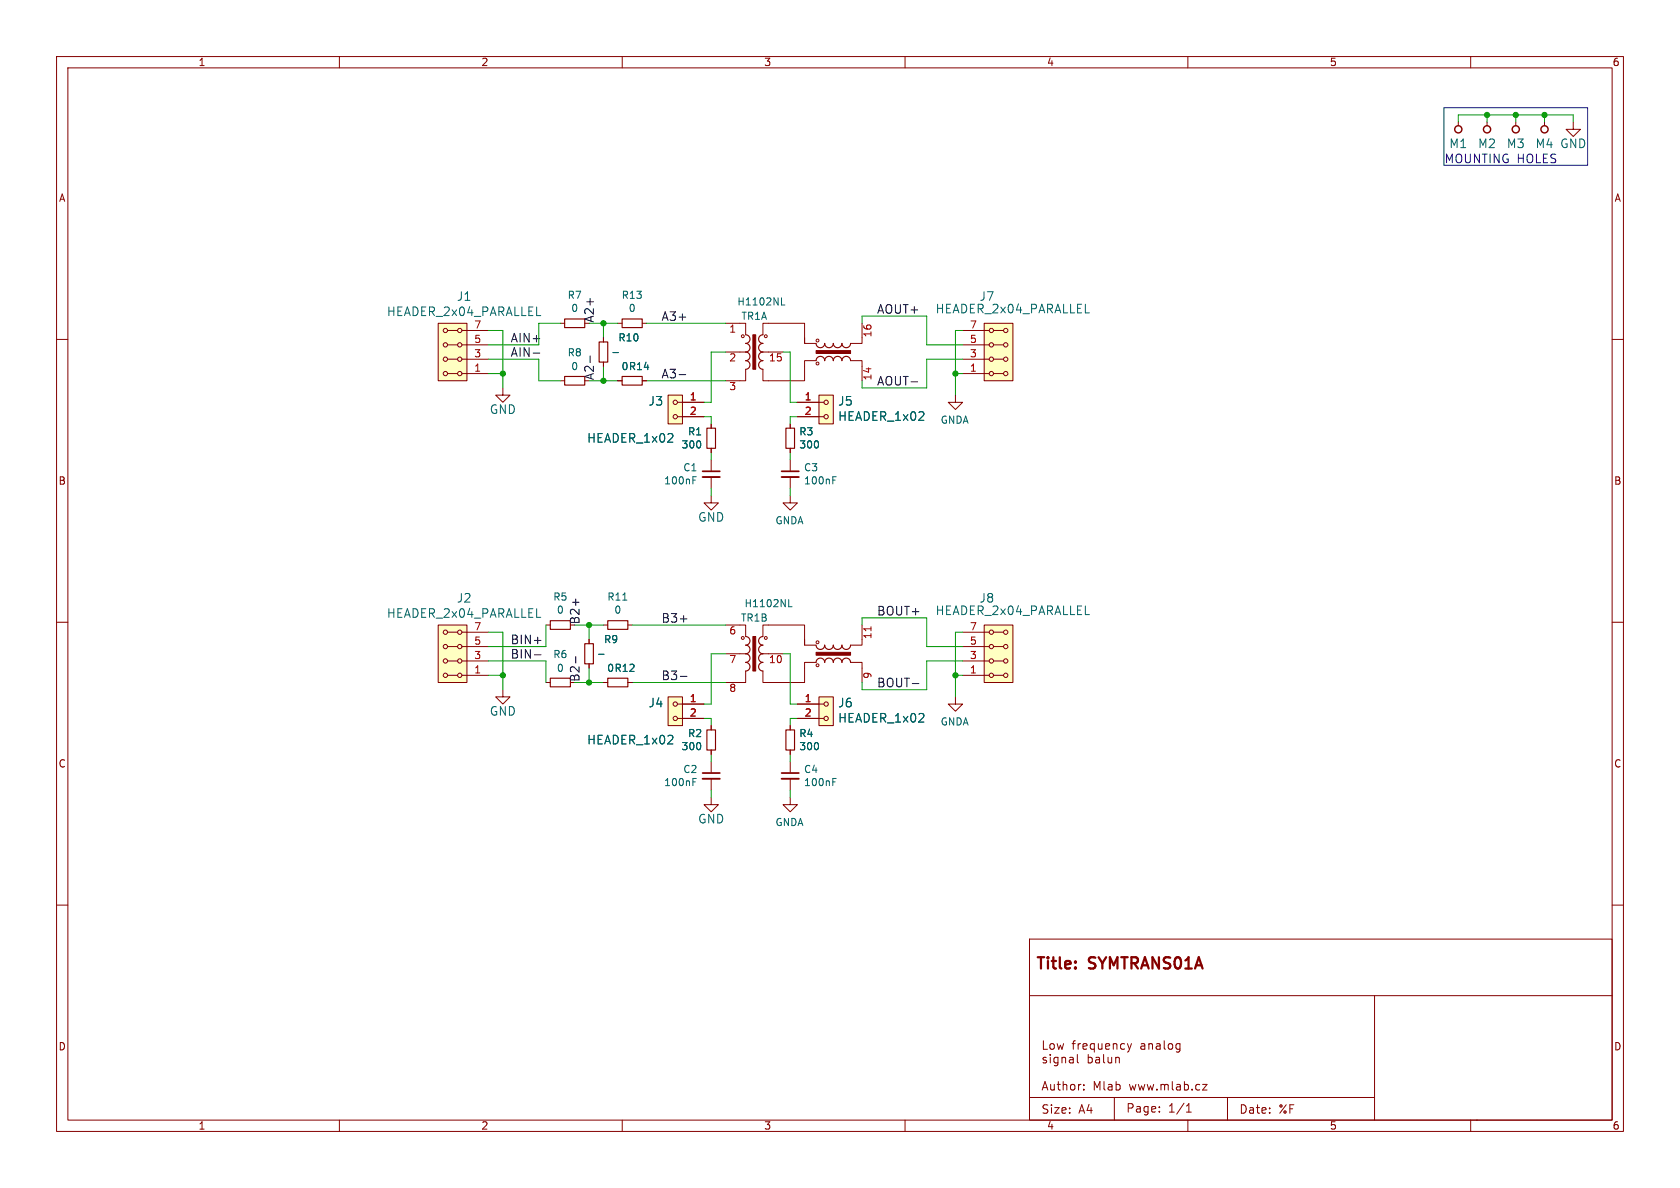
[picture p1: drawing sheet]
<svg xmlns="http://www.w3.org/2000/svg" width="297mm" height="210mm" viewBox="0 0 297 210" stroke-linecap="round" stroke-linejoin="round" font-family="sans-serif">
<g fill="none" stroke="#840000" stroke-width=".18">
<path d="M10 10h277v190h-277zM12 12h273v186h-273zM60 10v2M110 10v2M160 10v2M210 10v2M260 10v2M257.8 21.6v.6M262.9 21.6v.6M268 21.6v.6M273 21.6v.6M278.1 21.6v1.3h1.3l-1.3 1.2-1.2-1.2h1.2"/>
<path d="M10 60h2M77.5 57.2h5v10.1h-5zM79.1 58.4h1.8M81.7 58.4h4.7M99.1 57.2h.7M106.7 59.7v.8M109.2 57.2h.8M113.5 57.2h.8M128.3 57.2h3.5v2M134.9 59.2v-2h7.3v3.5M142.2 59.7v1h2.1M152.4 57.2v3.5h-2"/>
<path d="M170.2 58.4h4.7M174 57.2h5.1v10.1h-5.1zM175.6 58.4h1.8M285 60h2M79.1 61h1.8M79.1 63.5h1.8M79.1 66h1.8M81.7 61h4.7M81.7 63.5h4.7M81.7 66h4.7M88.9 68.6v1.3h-1.3l1.3 1.2 1.3-1.2h-1.3M99.1 67.3h.7"/>
<path d="M106.7 64v.8M109.2 67.3h.8M113.5 67.3h.8M118.1 69.9h2.5v5h-2.5zM119.8 73.7h4.7M119.8 71.1h4.7M125.7 74.9v.8M125.7 79.2v.8M128.3 62.2h2.5M131.8 65.3v2h-3.5M135.9 62.2h2.5M139.7 74.9v.8"/>
<path d="M139.7 79.2v.8M141 73.7h4.7M141 71.1h4.7M144.3 63.8h-2.1v3.5h-7.3v-2M144.8 69.9h2.5v5h-2.5zM150.4 63.8h2v3.5M168.9 69.9v1.2h-1.3l1.3 1.3 1.3-1.3h-1.3M170.2 61h4.7M170.2 63.5h4.7M170.2 66h4.7M175.6 61h1.8M175.6 63.5h1.8"/>
<path d="M175.6 66h1.8M125.7 87.6v1.3h-1.2l1.2 1.3 1.3-1.3h-1.3M125.7 81.3v1.9M125.7 84.3v2.1M139.7 87.6v1.3h-1.3l1.3 1.3 1.3-1.3h-1.3M139.7 81.3v1.9M139.7 84.3v2.1M10 110h2M77.5 110.5h5v10.2h-5zM79.1 111.8h1.8M79.1 114.3h1.8M79.1 116.8h1.8"/>
<path d="M79.1 119.4h1.8M81.7 111.8h4.7M81.7 114.3h4.7M81.7 116.8h4.7M81.7 119.4h4.7M96.5 110.5h.8M104.1 113v.8M104.1 117.3v.8M106.7 110.5h.7M111 110.5h.8M128.3 110.5h3.5v2M128.3 115.6h2.5"/>
<path d="M131.8 118.6v2.1h-3.5M134.9 112.5v-2h7.3v3.5M135.9 115.6h2.5M142.2 113v1h2.1M144.3 117.1h-2.1v3.6h-7.3v-2.1M150.4 117.1h2v3.6M152.4 110.5v3.5h-2M170.2 111.8h4.7M170.2 114.3h4.7M170.2 116.8h4.7M170.2 119.4h4.7M174 110.5h5.1v10.2h-5.1z"/>
<path d="M175.6 111.8h1.8M175.6 114.3h1.8M175.6 116.8h1.8M175.6 119.4h1.8M285 110h2M88.9 121.9v1.3h-1.3l1.3 1.3 1.3-1.3h-1.3M96.5 120.7h.8M106.7 120.7h.7M111 120.7h.8M118.1 123.2h2.5v5.1h-2.5zM119.8 127h4.7M119.8 124.5h4.7"/>
<path d="M125.7 128.3v.7M125.7 132.6v.8M125.7 134.6v1.9M125.7 137.7v2M139.7 128.3v.7M139.7 132.6v.8M139.7 134.6v1.9M139.7 137.7v2M141 127h4.7M141 124.5h4.7M144.8 123.2h2.5v5.1h-2.5zM168.9 123.2v1.3h-1.3l1.3 1.2 1.3-1.2h-1.3"/>
<path d="M10 160h2M125.7 141v1.2h-1.2l1.2 1.3 1.3-1.3h-1.3M139.7 141v1.2h-1.3l1.3 1.3 1.3-1.3h-1.3M285 160h2M182 166h103v32h-103zM182 176h103M243 176v22M60 198v2M110 198v2M160 198v2M182 194h61M184.5 184v1.5"/>
<path d="M185 187.7l-.2 .2-.4-.1M185.6 184.8l.3-.3 .3 .1 .2 .2M185.7 186.9v1M186.3 187.6l.3 .3 .4-.1M186.9 184.5l.3 1M187 186.9v1.2l-.3 .3-.3-.1M187.7 186.9v1M188 184.5l-.3 1M188.4 187.1v.8M189.5 184.5h.6M190.1 184l-.4 .2v1.3M190.6 184.5v1"/>
<path d="M191 184.5l-.3 .1-.1 .2M191.6 192.6v.1M191.6 191.8v.1M192.2 184.8l-.2-.3-.5 .1v.7M193.5 184.6l-.5-.1-.3 .3M193.5 184.5v1.5M194.2 184.5v.8M194.8 184.5v1M196.2 184.8l-.2-.3-.5 .1v.7M196.8 184.6l.2-.1 .4 .1 .1 .9M196.8 184.5v1M197 194v4"/>
<path d="M198.8 184.6l-.4-.1-.3 .3M199.3 184.5l.4 1M199.7 185.5l-.2 .3-.2 .2M200 184.5l-.3 1M201.7 184.6h.6l.1 .9M202.4 184.8l-.5 .1a.29 .29 0 0 0-.2 .3 .29 .29 0 0 0 .2 .3l.5-.1M203.1 184.6l.2-.1 .4 .1v.9M203.1 184.5v1M204.5 184.6h.5l.1 .9M205 196.5v.1M205 195.7v.1M205.1 184.8l-.5 .1a.29 .29 0 0 0-.2 .3 .29 .29 0 0 0 .2 .3l.5-.1"/>
<path d="M205.8 184v1.3l.2 .2M206.6 184.6l.2-.1 .4 .1 .1 .6-.1 .2-.4 .1-.2-.2zM208.6 184.6l-.4-.1-.3 .3v.4l.1 .2h.6M208.6 184.5v1.2l-.3 .3-.3-.1M209.7 196.6h.9M209.7 195.5l.5-.4v1.5M210 198v2M212.6 191.7h.8l-.8 1h.8M217 194v4M260 198v2M261 198h.1"/>
<circle cx="78.7" cy="58.4" r=".38"/>
<circle cx="81.3" cy="58.4" r=".38"/>
<circle cx="131.3" cy="59.4" r=".25"/>
<circle cx="135.4" cy="59.4" r=".25"/>
<circle cx="175.3" cy="58.4" r=".38"/>
<circle cx="177.8" cy="58.4" r=".38"/>
<circle cx="78.7" cy="63.5" r=".38"/>
<circle cx="78.7" cy="66" r=".38"/>
<circle cx="78.7" cy="61" r=".38"/>
<circle cx="81.3" cy="63.5" r=".38"/>
<circle cx="81.3" cy="66" r=".38"/>
<circle cx="81.3" cy="61" r=".38"/>
<circle cx="119.4" cy="71.1" r=".38"/>
<circle cx="119.4" cy="73.7" r=".38"/>
<circle cx="144.5" cy="60.2" r=".25"/>
<circle cx="144.5" cy="64.3" r=".25"/>
<circle cx="146.1" cy="73.7" r=".38"/>
<circle cx="146.1" cy="71.1" r=".38"/>
<circle cx="175.3" cy="66" r=".38"/>
<circle cx="175.3" cy="61" r=".38"/>
<circle cx="175.3" cy="63.5" r=".38"/>
<circle cx="177.8" cy="63.5" r=".38"/>
<circle cx="177.8" cy="66" r=".38"/>
<circle cx="177.8" cy="61" r=".38"/>
<circle cx="78.7" cy="116.8" r=".38"/>
<circle cx="78.7" cy="111.8" r=".38"/>
<circle cx="78.7" cy="114.3" r=".38"/>
<circle cx="78.7" cy="119.4" r=".38"/>
<circle cx="81.3" cy="119.4" r=".38"/>
<circle cx="81.3" cy="116.8" r=".38"/>
<circle cx="81.3" cy="114.3" r=".38"/>
<circle cx="81.3" cy="111.8" r=".38"/>
<circle cx="131.3" cy="112.8" r=".25"/>
<circle cx="135.4" cy="112.8" r=".25"/>
<circle cx="144.5" cy="117.6" r=".25"/>
<circle cx="144.5" cy="113.5" r=".25"/>
<circle cx="175.3" cy="119.4" r=".38"/>
<circle cx="175.3" cy="116.8" r=".38"/>
<circle cx="175.3" cy="111.8" r=".38"/>
<circle cx="175.3" cy="114.3" r=".38"/>
<circle cx="177.8" cy="119.4" r=".38"/>
<circle cx="177.8" cy="116.8" r=".38"/>
<circle cx="177.8" cy="111.8" r=".38"/>
<circle cx="177.8" cy="114.3" r=".38"/>
<circle cx="119.4" cy="127" r=".38"/>
<circle cx="119.4" cy="124.5" r=".38"/>
<circle cx="146.1" cy="124.5" r=".38"/>
<circle cx="146.1" cy="127" r=".38"/>
</g>
<g fill="none" stroke="#840000" stroke-width=".2">
<path d="M99.8 56.4h3.6v1.5h-3.6zM110 56.4h3.5v1.5h-3.5zM131.8 59.2a.76 .76 0 0 1 .8 .7 .76 .76 0 0 1-.8 .8 .76 .76 0 0 1 .8 .8 .76 .76 0 0 1-.8 .7 .76 .76 0 0 1 .8 .8 .76 .76 0 0 1-.8 .8 .76 .76 0 0 1 .8 .7 .76 .76 0 0 1-.8 .8M134.9 59.2a.76 .76 0 0 0-.8 .7 .76 .76 0 0 0 .8 .8 .76 .76 0 0 0-.8 .8 .76 .76 0 0 0 .8 .7 .76 .76 0 0 0-.8 .8 .76 .76 0 0 0 .8 .8 .76 .76 0 0 0-.8 .7 .76 .76 0 0 0 .8 .8M99.8 66.5h3.6v1.6h-3.6zM105.9 60.5h1.5v3.5h-1.5zM110 66.5h3.5v1.6h-3.5zM125 75.7h1.5v3.5h-1.5zM138.9 75.7h1.6v3.5h-1.6zM144.3 60.7a.76 .76 0 0 0 .7 .8 .76 .76 0 0 0 .8-.8 .76 .76 0 0 0 .8 .8 .76 .76 0 0 0 .7-.8 .76 .76 0 0 0 .8 .8 .76 .76 0 0 0 .7-.8 .76 .76 0 0 0 .8 .8 .76 .76 0 0 0 .8-.8M144.3 63.8a.76 .76 0 0 1 .7-.8 .76 .76 0 0 1 .8 .8 .76 .76 0 0 1 .8-.8 .76 .76 0 0 1 .7 .8 .76 .76 0 0 1 .8-.8 .76 .76 0 0 1 .7 .8 .76 .76 0 0 1 .8-.8 .76 .76 0 0 1 .8 .8M97.3 119.9h3.5v1.5h-3.5z"/>
<path d="M97.3 109.7h3.5v1.6h-3.5zM103.4 113.8h1.5v3.5h-1.5zM107.4 119.9h3.6v1.5h-3.6zM107.4 109.7h3.6v1.6h-3.6zM131.8 112.5a.76 .76 0 0 1 .8 .8 .76 .76 0 0 1-.8 .7 .76 .76 0 0 1 .8 .8 .76 .76 0 0 1-.8 .8 .76 .76 0 0 1 .8 .7 .76 .76 0 0 1-.8 .8 .76 .76 0 0 1 .8 .8 .76 .76 0 0 1-.8 .7M134.9 112.5a.76 .76 0 0 0-.8 .8 .76 .76 0 0 0 .8 .7 .76 .76 0 0 0-.8 .8 .76 .76 0 0 0 .8 .8 .76 .76 0 0 0-.8 .7 .76 .76 0 0 0 .8 .8 .76 .76 0 0 0-.8 .8 .76 .76 0 0 0 .8 .7M144.3 114a.76 .76 0 0 0 .7 .8 .76 .76 0 0 0 .8-.8 .76 .76 0 0 0 .8 .8 .76 .76 0 0 0 .7-.8 .76 .76 0 0 0 .8 .8 .76 .76 0 0 0 .7-.8 .76 .76 0 0 0 .8 .8 .76 .76 0 0 0 .8-.8M144.3 117.1a.76 .76 0 0 1 .7-.8 .76 .76 0 0 1 .8 .8 .76 .76 0 0 1 .8-.8 .76 .76 0 0 1 .7 .8 .76 .76 0 0 1 .8-.8 .76 .76 0 0 1 .7 .8 .76 .76 0 0 1 .8-.8 .76 .76 0 0 1 .8 .8M125 129h1.5v3.6h-1.5zM138.9 129h1.6v3.6h-1.6z"/>
</g>
<path d="M124.2 84.3h3.1M138.2 84.3h3M124.2 137.7h3.1M138.2 137.7h3" fill="none" stroke="#840000" stroke-width=".33"/>
<path d="M124.2 83.3h3.1M138.2 83.3h3M124.2 136.7h3.1M138.2 136.7h3" fill="none" stroke="#840000" stroke-width=".3"/>
<g fill="none" stroke="#006464" stroke-width=".18">
<path d="M94.9 55.8h.7M138.2 53.9h.6M191.9 55.3h.7M108.4 62.3h.9M122.5 84.9h.4M122.5 84.3h.6M147.2 84.9h.5M147.2 84.3h.6M94.9 109.1h.7M105.8 115.7h1M110.1 106.1h.7M139.4 107.3h.6"/>
<path d="M191.9 108.6h.7M122.5 138.2h.4M122.5 137.6h.6M147.2 138.2h.5M147.2 137.6h.6"/>
</g>
<g fill="#ffffc2" stroke="#ffffc2" stroke-width=".18">
<path d="M174 57.2h5.1v10.1h-5.1z"/>
<path d="M174 110.5h5.1v10.2h-5.1z"/>
<path d="M144.8 123.2h2.5v5.1h-2.5z"/>
<path d="M118.1 123.2h2.5v5.1h-2.5z"/>
<path d="M77.5 57.2h5v10.1h-5z"/>
<path d="M77.5 110.5h5v10.2h-5z"/>
<path d="M144.8 69.9h2.5v5h-2.5z"/>
<path d="M118.1 69.9h2.5v5h-2.5z"/>
</g>
<g fill="#840000" stroke="#840000" stroke-width=".18">
<path d="M133.1 112.5h.5v6.1h-.5z"/>
<path d="M130.8 115.6h1z"/>
<path d="M134.9 115.6h1z"/>
<path d="M144.3 115.3h6.1v.5h-6.1z"/>
<path d="M133.1 59.2h.5v6.1h-.5z"/>
<path d="M130.8 62.2h1z"/>
<path d="M134.9 62.2h1z"/>
<path d="M144.3 62h6.1v.5h-6.1z"/>
</g>
<path d="M154 110.8v.7" fill="none" stroke="#a90000" stroke-width=".18"/>
<g fill="none" stroke="#840000" stroke-width=".25">
<circle cx="257.8" cy="22.9" r=".63"/>
<circle cx="262.9" cy="22.9" r=".63"/>
<circle cx="268" cy="22.9" r=".63"/>
<circle cx="273" cy="22.9" r=".63"/>
</g>
<path d="M94.3 62.4h1.1M104.3 62.9v1.2M120.1 66.2h1.1M161.1 67.5h1.1M94.5 115.8h1.1M94.5 113.2h1.1M101.8 105.9v1.2M101.8 116.1v1.1M120.3 119.6h1.1M120.3 109.4h1.1M161.3 120.8h1.1" fill="none" stroke="#0f0f0f" stroke-width=".18"/>
<path d="M255.3 19.1h25.4v10.1h-25.4z" fill="none" stroke="#0000c2" stroke-width=".18"/>
<g fill="none" stroke="#009600" stroke-width=".18">
<path d="M257.8 21.6v-1.3h20.3v1.3M262.9 20.3v1.3M268 20.3v1.3M273 20.3v1.3M86.4 58.4h2.5v10.2M99.1 57.2h-3.9v3.8h-8.8M104.1 57.2h5.1M106.7 57.2v2.5M114.3 57.2h14M152.4 57.2v-1.3h11.4v5.1h6.4M170.2 58.4h-1.3v11.5M86.4 63.5h8.8v3.8h3.9"/>
<path d="M86.4 66h2.5M104.1 67.3h5.1M106.7 64.8v2.5M114.3 67.3h14M124.5 73.7h1.2v1.2M128.3 62.2h-2.6v8.9h-1.2M138.4 62.2h1.3v8.9h1.3M141 73.7h-1.3v1.2M168.9 66h1.3M170.2 63.5h-6.4v5.1h-11.4v-1.3M125.7 80v1.3M125.7 86.4v1.2"/>
<path d="M139.7 80v1.3M139.7 86.4v1.2M86.4 116.8h10.1v3.9M86.4 111.8h2.5v10.1M86.4 119.4h2.5M96.5 110.5v3.8h-10.1M101.6 110.5h5.1M104.1 110.5v2.5M104.1 118.1v2.6M111.8 110.5h16.5M128.3 115.6h-2.6v8.9h-1.2M138.4 115.6h1.3v8.9h1.3"/>
<path d="M152.4 110.5v-1.3h11.4v5.1h6.4M168.9 119.4h1.3M170.2 116.8h-6.4v5.1h-11.4v-1.2M170.2 111.8h-1.3v11.4M101.6 120.7h5.1M111.8 120.7h16.5M124.5 127h1.2v1.3M125.7 133.4v1.2M125.7 139.7v1.3M139.7 133.4v1.2M139.7 139.7v1.3M141 127h-1.3v1.3"/>
</g>
<g fill="#009600" stroke="#009600" stroke-width=".18">
<circle cx="104.1" cy="120.7" r=".46"/>
<circle cx="88.9" cy="119.4" r=".46"/>
<circle cx="104.1" cy="110.5" r=".46"/>
<circle cx="106.7" cy="67.3" r=".46"/>
<circle cx="88.9" cy="66" r=".46"/>
<circle cx="168.9" cy="66" r=".46"/>
<circle cx="168.9" cy="119.4" r=".46"/>
<circle cx="106.7" cy="57.2" r=".46"/>
<circle cx="273" cy="20.3" r=".46"/>
<circle cx="262.9" cy="20.3" r=".46"/>
<circle cx="268" cy="20.3" r=".46"/>
</g>
<g font-size="2.8" fill="#840000">
<text x="183" y="171.9">Title:</text>
<text x="192.7" y="171.9">SYMTRANS01A</text>
</g>
<text font-size="2.1" fill="#0000c2" x="255.3" y="29">MOUNTING HOLES</text>
<g font-size="2.1" fill="#006464">
<text x="256.1" y="26.4">M1</text>
<text x="261.2" y="26.4">M2</text>
<text x="266.3" y="26.4">M3</text>
<text x="271.4" y="26.4">M4 GND</text>
<text x="80.7" y="53.4">J1</text>
<text x="173.1" y="53.4">J7</text>
<text x="68.3" y="56.1">HEADER_2x04_PARALLEL</text>
<text x="165.3" y="55.6">HEADER_2x04_PARALLEL</text>
<text x="114.6" y="71.9">J3</text>
<text x="148.1" y="71.9">J5</text>
<text x="86.5" y="73.4">GND</text>
<text x="148.1" y="74.6">HEADER_1x02</text>
<text x="103.7" y="78.5">HEADER_1x02</text>
<text x="123.3" y="92.4">GND</text>
<text x="80.7" y="106.7">J2</text>
<text x="173.1" y="106.7">J8</text>
<text x="68.3" y="109.4">HEADER_2x04_PARALLEL</text>
<text x="165.3" y="108.9">HEADER_2x04_PARALLEL</text>
<text x="114.6" y="125.2">J4</text>
<text x="148.1" y="125.2">J6</text>
<text x="86.5" y="126.7">GND</text>
<text x="103.7" y="131.8">HEADER_1x02</text>
<text x="148.1" y="127.9">HEADER_1x02</text>
<text x="123.3" y="145.8">GND</text>
</g>
<g font-size="2.1" fill="#0f0f0f">
<text x="105.1" y="57.2" transform="rotate(-90 105.1 57.2)">A2+</text>
<text x="116.8" y="56.8">A3+</text>
<text x="154.9" y="55.6">AOUT+</text>
<text x="90.2" y="60.6">AIN+</text>
<text x="90.2" y="63.2">AIN-</text>
<text x="105.1" y="67.3" transform="rotate(-90 105.1 67.3)">A2-</text>
<text x="116.8" y="67">A3-</text>
<text x="154.9" y="68.3">AOUT-</text>
<text x="90.2" y="114">BIN+</text>
<text x="102.6" y="110.5" transform="rotate(-90 102.6 110.5)">B2+</text>
<text x="116.8" y="110.2">B3+</text>
<text x="154.9" y="108.9">BOUT+</text>
<text x="90.2" y="116.5">BIN-</text>
<text x="102.6" y="120.7" transform="rotate(-90 102.6 120.7)">B2-</text>
<text x="116.8" y="120.3">B3-</text>
<text x="154.9" y="121.6">BOUT-</text>
</g>
<g font-size="2.1" fill="#840000">
<text x="184" y="187">Low</text>
<text x="189.4" y="187">frequency</text>
<text x="184" y="193">Author:</text>
<text x="184" y="197.1">Size:</text>
<text x="190.7" y="197.1">A4</text>
<text x="193.2" y="193">Mlab</text>
<text x="199" y="196.9">Page:</text>
<text x="199.7" y="193">www.mlab.cz</text>
<text x="206.5" y="196.9">1/1</text>
<text x="219" y="197.1">Date:</text>
<text x="226" y="197.1">%F</text>
</g>
<g font-size="1.8" fill="#840000">
<text x="35" y="11.9">1</text>
<text x="85" y="11.9">2</text>
<text x="135" y="11.9">3</text>
<text x="185" y="11.9">4</text>
<text x="235" y="11.9">5</text>
<text x="285" y="11.9">6</text>
<text x="10.3" y="35.9">A</text>
<text x="285.3" y="35.9">A</text>
<text x="10.3" y="85.9">B</text>
<text x="285.3" y="85.9">B</text>
<text x="10.3" y="135.9">C</text>
<text x="285.3" y="135.9">C</text>
<text x="10.3" y="185.9">D</text>
<text x="285.3" y="185.9">D</text>
<text x="35" y="199.9">1</text>
<text x="85" y="199.9">2</text>
<text x="135" y="199.9">3</text>
<text x="185" y="199.9">4</text>
<text x="235" y="199.9">5</text>
<text x="285" y="199.9">6</text>
</g>
<g font-size="1.8" fill="#006464">
<text x="100.3" y="53">R7</text>
<text x="109.8" y="53">R13</text>
<text x="100.9" y="55.3">0</text>
<text x="111.1" y="55.3">0</text>
<text x="130.3" y="54.2">H1102NL</text>
<text x="131" y="56.7">TR1A</text>
<text x="100.3" y="63.2">R8</text>
<text x="100.9" y="65.6">0</text>
<text x="109.2" y="60.6">R10</text>
<text x="109.8" y="65.6">0 R14</text>
<text x="121.5" y="77.2">R1</text>
<text x="141.2" y="77.2">R3</text>
<text x="166.2" y="75.1">GNDA</text>
<text x="120.4" y="79.5">300</text>
<text x="120.7" y="83.5">C1</text>
<text x="141.2" y="79.5">300</text>
<text x="142" y="83.5">C3</text>
<text x="117.3" y="85.8">100nF</text>
<text x="142" y="85.8">100nF</text>
<text x="137" y="92.9">GNDA</text>
<text x="97.7" y="106.4">R5</text>
<text x="107.3" y="106.4">R11</text>
<text x="131.5" y="107.5">H1102NL</text>
<text x="98.4" y="108.7">0</text>
<text x="106.7" y="113.9">R9</text>
<text x="108.5" y="108.7">0</text>
<text x="130.9" y="110.1">TR1B</text>
<text x="97.7" y="116.5">R6</text>
<text x="98.4" y="119">0</text>
<text x="107.2" y="119">0 R12</text>
<text x="121.5" y="130.5">R2</text>
<text x="141.2" y="130.5">R4</text>
<text x="166.2" y="128.4">GNDA</text>
<text x="120.4" y="132.8">300</text>
<text x="120.7" y="136.9">C2</text>
<text x="141.2" y="132.8">300</text>
<text x="142" y="136.9">C4</text>
<text x="117.3" y="139.2">100nF</text>
<text x="142" y="139.2">100nF</text>
<text x="137" y="146.2">GNDA</text>
</g>
<g font-size="1.8" fill="#a90000">
<text x="83.7" y="58.2">7</text>
<text x="128.8" y="59.1">1</text>
<text x="154.4" y="59.7" transform="rotate(-90 154.4 59.7)">16</text>
<text x="171.4" y="58.2">7</text>
<text x="83.7" y="65.8">1</text>
<text x="83.7" y="63.2">3</text>
<text x="83.7" y="60.7">5</text>
<text x="128.8" y="64.2">2</text>
<text x="135.8" y="64.2">15</text>
<text x="171.4" y="65.8">1</text>
<text x="171.4" y="63.2">3</text>
<text x="171.4" y="60.7">5</text>
<text x="121.8" y="70.9">1</text>
<text x="128.8" y="69.3">3</text>
<text x="142.2" y="70.9">1</text>
<text x="154.4" y="67.4" transform="rotate(-90 154.4 67.4)">14</text>
<text x="121.8" y="73.4">2</text>
<text x="142.2" y="73.4">2</text>
<text x="83.7" y="111.5">7</text>
<text x="128.8" y="112.5">6</text>
<text x="154.4" y="113.1" transform="rotate(-90 154.4 113.1)">11</text>
<text x="171.4" y="111.5">7</text>
<text x="83.7" y="119.1">1</text>
<text x="83.7" y="116.6">3</text>
<text x="83.7" y="114">5</text>
<text x="128.8" y="117.6">7</text>
<text x="135.8" y="117.6">10</text>
<text x="171.4" y="119.1">1</text>
<text x="171.4" y="116.6">3</text>
<text x="171.4" y="114">5</text>
<text x="121.8" y="124.2">1</text>
<text x="128.8" y="122.6">8</text>
<text x="142.2" y="124.2">1</text>
<text x="154.4" y="120.1" transform="rotate(-90 154.4 120.1)">9</text>
<text x="121.8" y="126.7">2</text>
<text x="142.2" y="126.7">2</text>
</g>
</svg>
